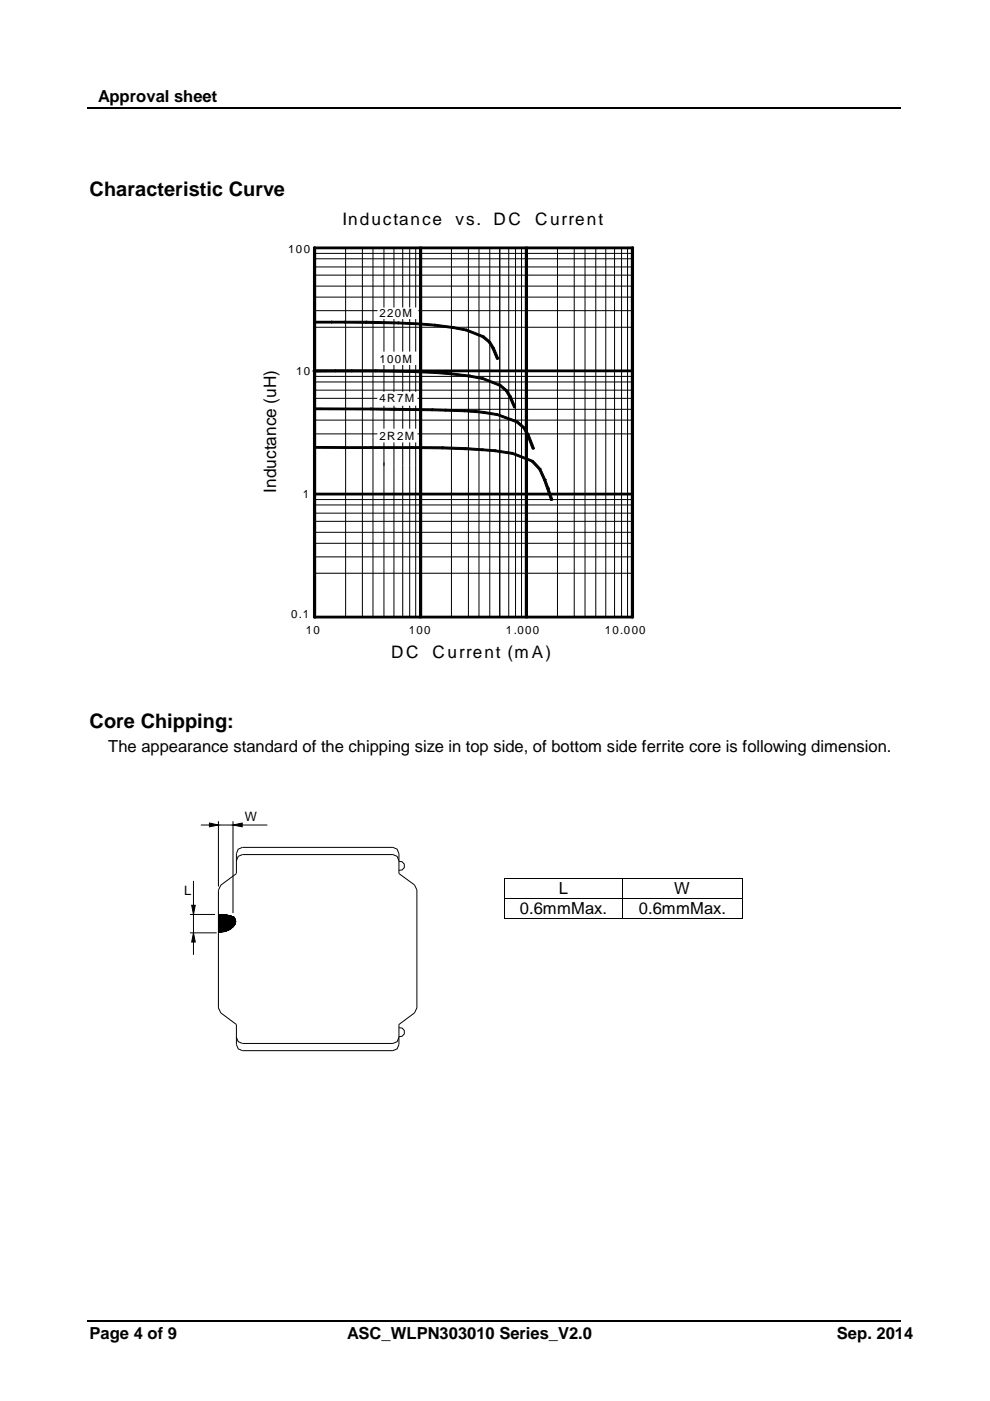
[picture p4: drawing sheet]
<svg xmlns="http://www.w3.org/2000/svg" width="210mm" height="297mm" viewBox="0 0 210 297" stroke-linecap="round" stroke-linejoin="round" font-family="sans-serif">
<path d="M18.5 23h172.5M18.5 280h172.5" fill="none" stroke="#000" stroke-width=".25"/>
<path d="M106.8 186.2h.2v.2h-.2zM106.8 190.4h.2v.1h-.2zM106.8 194.6h.2v.1h-.2zM132 186.2h.2v.2h-.2zM132 190.4h.2v.1h-.2zM132 194.6h.2v.1h-.2zM157.3 186.2h.1v.2h-.1zM157.3 190.4h.1v.1h-.1zM157.3 194.6h.1v.1h-.1z" fill="#000"/>
<g fill="none" stroke="#000" stroke-width=".21">
<path d="M66.5 52.5h.4v78.3h-.4zM66.5 52.5l.1-.1 .3 .1M66.7 52.4h67.4v.3h-67.4zM66.7 52.4l-.2 .1 .2 .2M66.7 54.9h67.4M66.7 56.6h67.4M66.7 58.3h67.4M66.7 53.7h67.4M73.3 52.5v78.3M76.8 52.5v78.3M79.1 52.5v78.3M81.4 52.5v12.7"/>
<path d="M83.5 52.5v12.7M85.4 52.5v12.7M86.9 52.5v12.7M88.1 52.5v12.7M88.9 52.5h.5v78.3h-.5zM88.9 52.5l.2-.1 .3 .1M95.7 52.5v78.3M99.3 52.5v78.3M101.6 52.5v78.3M103.8 52.5v78.3M106 52.5v78.3M107.9 52.5v78.3"/>
<path d="M109.3 52.5v78.3M110.6 52.5v78.3M111.4 52.5h.4v78.3h-.4zM111.4 52.5l.1-.1 .3 .1M118.2 52.5v78.3M121.8 52.5v78.3M124 52.5v78.3M126.3 52.5v78.3M128.4 52.5v78.3M130.3 52.5v78.3M131.8 52.5v78.3M133.1 52.5v78.3"/>
<path d="M133.9 52.5h.4v78.3h-.4zM133.9 52.5l.1-.1 .3 .1M134.1 52.4l.2 .1-.2 .2M134.1 52.5v11.1M66.6 78.4h4.5v.4l-4.5 .1zM66.6 78.4l-.2 .2 .2 .3M66.7 78.4h67.4v.4h-67.4zM66.7 68.1h3.6v.4h-3.6zM66.7 78.4l-.2 .2 .2 .2M66.7 68.1l-.2 .1 .2 .3M66.7 79.8h67.4M66.7 60.7h67.4"/>
<path d="M66.7 63h67.4M66.7 69.4h67.4M66.7 65.9h13.4M70.3 68.1h2.8v.4h-2.8zM70.3 68.1h.1M71.1 78.4h3.4v.4h-3.4zM71.1 78.4h.1M73.1 68.1h4.5v.4h-4.5zM73.1 68.1h.1M74.5 78.4h5.1v.4h-5.1zM74.5 78.4h.1M77.6 68.1l6.9 .2v.4l-6.9-.2z"/>
<path d="M77.6 68.1h.1M79.6 78.4l7.4 .2v.4l-7.4-.2zM79.6 78.4h.1M81.4 67.6v6.9M81.4 77.4v5.7M83.5 67.6v6.9M83.5 77.4v5.7M84.5 68.3l4.6 .2v.4l-4.6-.2zM84.5 68.3h.1M85.4 67.6v6.9M85.4 77.4v5.7M86.9 67.6v6.9"/>
<path d="M86.9 77.4v5.7M87 78.6l5.1 .2v.4l-5.1-.2zM87 78.6h.1M88.1 67.6v6.9M88.1 77.4v5.7M88.7 65.9h45.4M89.1 68.5l3.1 .2v.2v.2l-3.1-.2zM89.1 68.5h.1M92.1 78.8l3.3 .2v.2v.2l-3.4-.2zM92.1 78.8h.1M92.2 68.7h.1M92.2 68.7l3.9 .6v.3l-3.9-.5z"/>
<path d="M95.4 79h.1M95.5 79l4.1 .5-.1 .4-4.1-.5zM96.1 69.3h.1M96.2 69.3l2.6 .5-.1 .3-2.6-.5zM98.8 69.8h.1M98.9 69.8l3.6 1.4-.1 .4-3.7-1.5zM99.6 79.5l2.7 .6-.1 .3-2.7-.5zM99.6 79.5h.1M102.3 71.5l.3-.3 1.4 1.2-.4 .3zM102.5 71.2h.1M103.6 72.6l.4-.1 .7 1.2-.4 .1zM104 72.4v.1"/>
<path d="M104.3 73.8l.5-.1 .9 2.2-.5 .2zM104.7 73.7h.1M105.7 75.9l-.1 .3-.4-.1M134.1 78.4l.2 .2-.2 .2M134.1 66.5v.9M134.1 69.8v4.6M134.1 77.2v4.3M66.7 81h67.4M66.7 82.7h67.4M66.7 84.5h13.3M66.7 89.1h67.4M66.7 86.8h13.6"/>
<path d="M66.7 92h13.3M66.8 94.7h6.4v.4l-6.4-.1zM66.8 94.7l-.3 .1 .3 .2M66.8 86.5h11.8v.4h-11.8zM66.8 86.5l-.3 .2 .3 .2M73.2 94.7h5.5v.4h-5.5zM73.2 95.1h.1M78.6 86.5l5.1 .1v.4l-5.1-.1zM78.6 86.5h.1M78.7 94.7h8.6v.4h-8.6zM81.4 86v4.9M81.4 93.8v37"/>
<path d="M83.5 86v4.9M83.5 93.8v37M83.7 86.6l4.4 .1v.3h-4.4zM83.7 86.6h.1M85.4 86v4.9M85.4 93.8v37M86.9 86v4.9M86.9 93.8v37M87.3 94.7h6.5v.5l-6.5-.1zM87.3 94.7h.1M88.1 86.7h3.6l-.1 .4-3.5-.1zM88.1 86.7h.1"/>
<path d="M88.1 86v4.9M88.1 93.8v37M88.5 84.5h45.6M88.5 92h45.6M88.6 86.8h45.5M91.7 86.7l2.8 .1v.4l-2.9-.1zM91.7 86.7h.1M93.8 94.7l4.9 .2v.2l-.1 .2-4.8-.1zM93.8 94.7h.1M94.5 86.8l4 .1v.4l-4.1-.1zM94.5 86.8h.1M98.5 86.9l2.4 .1v.2l-.1 .3-2.4-.2z"/>
<path d="M98.5 86.9h.1M98.7 94.9l3.6 .3v.1l-.1 .2-3.6-.2zM98.7 94.9h.1M100.9 87l1.7 .2-.1 .4-1.7-.1zM100.9 87h.1M102.3 95.2l2.7 .2-.1 .4-2.7-.3zM102.3 95.2h.1M102.3 80.1h.1M102.4 80.1l3.7 1.4-.2 .4-3.7-1.5zM102.6 87.2h.1M102.6 87.2l2.9 .5-.1 .4-2.9-.5zM105 95.4l3.6 .5-.1 .4-3.6-.5z"/>
<path d="M105 95.4h.1M105.5 87.7h.1M105.5 87.7l4.2 1.5-.2 .4-4.2-1.5zM105.9 81.8l.3-.2 1.4 1.1-.4 .3zM106.1 81.5l.1 .1M107.2 82.9l.4-.1 .7 1.2-.4 .2zM107.6 82.7v.1M107.9 84.1l.5-.1 .9 2.2-.4 .2zM108.3 84h.1M108.6 95.9h.1M108.7 95.9l4.3 1.7-.2 .4-4.3-1.7zM109.3 86.2l-.1 .3-.3-.1"/>
<path d="M109.4 89.6l.4-.3 1.5 1.3-.3 .2zM109.7 89.2l.1 .1M110.9 90.8l.4-.2 .8 1.5-.4 .2zM111.3 90.6h.1M111.7 92.2h.5l1.1 2.8-.5 .1zM112.1 92.1l.1 .1M112.7 97.9l.4-.2 1.6 1.7-.4 .2zM113 97.6l.1 .1M113.3 95l-.2 .2-.3-.1M114.3 99.6l.4-.2 1 2.3-.4 .1zM114.7 99.4h.1M134.1 84.7v3.6"/>
<path d="M134.1 90.9v39.9M66.7 104.6h67.4v.3h-67.4zM66.7 104.6l-.2 .1 .2 .2M66.7 107.1h67.4M66.7 108.8h67.4M66.7 110.5h67.4M66.7 112.9h67.4M66.7 115.2h67.4M66.7 118.1h67.4M66.7 105.9h67.4M115.3 101.8l.4-.1 .7 1.8-.5 .1zM115.7 101.7h.1"/>
<path d="M115.9 103.6l.5-.1 .8 2.3-.5 .2zM116.4 103.5h.1M117.2 105.8l-.2 .3-.3-.1M134.1 104.6l.2 .1-.2 .2M66.5 130.8l.1 .2h.3v-.2M66.7 130.6h67.4v.4h-67.4zM66.7 130.6l-.2 .2 .2 .2M66.7 121.5h67.4M88.9 130.8l.2 .2h.3v-.2M111.4 130.8l.1 .2h.3v-.2M133.9 130.8l.1 .2h.3v-.2M134.1 130.6l.2 .2-.2 .2"/>
<path d="M42.6 174.9h14.1M44.4 174.5l1.9 .4-1.9 .4zM46.3 174.1v13.9M49.4 174.9l2-.4v.8zM49.4 174.1v19.5M40.3 197.8h5.6M40.3 193.9h5.3M40.6 191.9h.8l-.4 2zM41 197.8l.4 1.9h-.8zM41 186.8v15.6M46.4 193.9l1.5 .1 1.7 .4 .4 .8-.1 .7a3.6 3.6 0 0 1-3.5 1.7zM46.4 193.8v3.8l2.5-.6 .8-.8 .3-.7-.4-1-1.6-.5-1.7-.1"/>
<path d="M46.4 193.9h.1M46.4 194.2l.3-.3-.3 .4 2.5 2.6M46.4 194.6l.6-.7 2.5 2.5M46.4 194.7l.7-.8 2.4 2.5-2.4-2.5-.7 .7 2.3 2.5M46.4 196.2l2-2.1-2 2 1.3 1.4M46.4 197.4l2.9-3.1 .6 .6-2.5 2.6M46.4 197.6l3-3.2 .4 .3-2.8 2.9M46.4 197.3l.3 .3 3-3.1-3 3.1M46.4 195.8l1.5 1.6 2.1-2.1-2.1 2.1zM46.4 195.3l1.9 2 1.7-1.8M46.4 194.9l2.2 2.2 1.3-1.4M46.4 194.7l2.3 2.4 1.2-1.2"/>
<path d="M46.4 194l2.7 2.8 .5-.5M46.4 193.9l2.7 2.9-2.7-2.9M46.4 194.1l2.6 2.7M46.4 194.2l2.6 2.7-2.6-2.7M46.4 194.2l2.5 2.7M46.4 194.3l2.5 2.6-2.5-2.5M46.4 194.4l2.5 2.6M46.4 194.6l2.4 2.4M46.4 194.6l2.3 2.5M46.4 194.7l2.3 2.4-2.3-2.3M46.4 194.8l2.2 2.3M46.4 194.9l2.2 2.2"/>
<path d="M46.4 194.9l2.1 2.2M46.4 194.9l2.1 2.3M46.4 195l2.1 2.2M46.4 195.2l1.9 2.1M46.4 195.4l1.8 1.9M46.4 195.5l1.7 1.9M46.4 195.6l1.7 1.8M46.4 195.6l1.6 1.8M46.4 195.9l1.4 1.5M46.4 196.1l1.3 1.3M46.4 196.1l1.3 1.4M46.4 196.3l1.2 1.2"/>
<path d="M46.4 196.3l1.1 1.2M46.4 196.5l1 1M46.4 196.6l.9 .9M46.4 196.6l.8 1M46.4 196.7l.8 .9M46.4 196.8l.6 .8M46.4 196.9l.6 .7M46.4 197.2l.4 .4M46.4 197.3l.3 .3M46.4 197.3l.2 .3M46.4 193.9l2.8 2.8-2.8-2.8M46.5 193.9l-.1 .1 2.7 2.8"/>
<path d="M46.5 193.9l-.1 .2 2.7 2.7-2.7-2.9M46.5 193.9l2.7 2.8M46.5 193.9l-.1 .2M46.5 197.6l-.1-.2 .2 .2M46.6 193.9l-.2 .2M46.6 193.9l2.7 2.7M46.7 193.9l-.3 .3M46.7 193.9l2.6 2.7M46.7 193.9l-.3 .4M46.7 193.9l2.7 2.7-2.6-2.7M46.8 193.9l-.4 .4M46.8 193.9l-.4 .5"/>
<path d="M46.8 193.9l2.6 2.6M46.9 193.9l-.5 .5M46.9 193.9l2.5 2.6M46.9 193.9l-.5 .6 2.4 2.5 1-1M46.9 193.9l2.5 2.6-2.5-2.6-.5 .6M47.1 193.9l-.7 .8M47.2 193.9l-.8 .9M47.2 193.9l2.4 2.4M47.2 193.9l-.8 1M47.3 193.9l-.9 1M47.3 193.9l-.9 1 .9-1M47.3 193.9l2.3 2.4"/>
<path d="M47.4 197.5h.1M47.4 193.9l2.2 2.4M47.4 193.9l-1 1.1M47.4 193.9l2.3 2.3-2.2-2.3M47.5 193.9l-1.1 1.1M47.5 193.9l-1.1 1.2 2 2.1 1.6-1.5M47.5 193.9l2.2 2.3M47.5 193.9l-1.1 1.3 2 2M47.6 193.9l-1.2 1.3M47.6 193.9l2.1 2.2-.8 .8M47.6 194l2.1 2.1-2-2.1M47.7 194l-1.3 1.3"/>
<path d="M47.7 194l-1.3 1.4 1.8 1.9-1.8-1.9M47.7 194l2.1 2-2-2M47.8 197.4l-1.4-1.4 1.4 1.4M47.8 194l-1.4 1.5M47.8 194l2 2-.9 1M47.8 194l2 2M47.9 194l-1.5 1.5M47.9 194l-1.5 1.6M47.9 194l1.9 2M47.9 194l1.9 1.9-1.1 1.2M48 194l-1.6 1.7M48 197.4l-1.6-1.7 1.6 1.7"/>
<path d="M48 194l-1.6 1.7 1.6 1.7 2-2.1-1.1-1.1M48 194l1.9 1.9M48.1 194l1.8 1.8M48.1 194l-1.7 1.8M48.2 194l-1.8 1.9M48.3 194.1l1.7 1.6M48.4 194.1l-2 2.1 1.2 1.3M48.5 194.1l-2.1 2.2M48.5 194.1l1.5 1.5-1.7 1.7M48.5 194.1l1.5 1.5M48.6 194.1l-2.2 2.2M48.6 194.1l-2.2 2.3 1.1 1.1 2.4-2.5"/>
<path d="M48.6 194.1l1.4 1.4M48.6 194.1l-2.2 2.3M48.8 194.1l-2.4 2.5M48.8 194.2l-2.4 2.4 .8 1M48.8 194.2l1.2 1.2M48.9 194.2l-2.5 2.5M48.9 194.2l-2.5 2.6 .7 .8M48.9 194.2l-2.5 2.7M49 194.2l-2.6 2.8 .5 .6 2.8-2.9M49 194.2l-2.6 2.8 2.7-2.7M49 194.2l1 1M49.1 194.3l-2.7 2.8 .5 .5 2.8-3"/>
<path d="M49.1 194.3l.9 .9-2.3 2.3M49.1 194.3l.9 .8-2.3 2.4M49.1 194.3l-2.7 2.8 .4 .5M49.1 194.3l-2.7 2.9M49.1 194.3l.9 .8-2.4 2.4M49.2 194.3l-2.8 2.9M49.2 194.3l-2.8 3M49.2 194.3l-2.8 2.9 .3 .4M49.2 194.3l.7 .7M49.5 194.4l-3.1 3.2zM49.6 194.4l-3.2 3.2v-.1M49.6 194.4l-3.1 3.2"/>
<path d="M49.6 194.4l.1 .2M49.6 194.5l-3.1 3.1M49.7 194.5l-3.1 3.1M49.7 196.2l-.7 .6M49.7 194.6l-3 3M49.7 194.6l-3 3-.3-.4M49.7 194.6l-2.9 3M49.7 194.6l-.2-.2 .2 .2M49.8 194.7l-2.9 2.9M49.8 194.9l-.4-.5-3 3 .1 .2-.1-.1M49.8 194.8l-.4-.4-3 3.1M49.8 194.8l-2.7 2.8"/>
<path d="M49.8 194.8l-2.6 2.8-.8-.9M49.9 194.9l-.6-.5-2.9 3M49.9 194.9l-2.7 2.7M49.9 195.8l-1.7-1.8-1.8 1.9M49.9 195.7l-1.7-1.6-1.8 1.9M49.9 195.7l-1.6-1.6-1.9 1.9M49.9 194.9l-2.6 2.6-.9-1M49.9 195l-2.5 2.5M49.9 195l-2.4 2.5-1.1-1.2M49.9 195.7l-1.4 1.5M49.9 195.8l-1.3 1.3M50 195.5l-1.4-1.4-2.2 2.4"/>
<path d="M50 195.2l-1-1-2.6 2.7M50 195.2l-2.2 2.2M50 195.5l-1.7 1.8M50 195.7l-1.6 1.5M50 195.7l-1.5 1.5M50 195.5l-1.3-1.4-2.3 2.4M50 195.5l-1.3-1.4-2.3 2.5M50 195.4l-2 2M50 195.4l-1.9 2M50 195.4l-1.9 2-1.7-1.9M50.1 185.2v-4.2l.4-1 .9-.3h31.9l.9 .3 .4 1v4.2l3.3 2.4 .5 1.1v25l-.5 1.1-3.3 2.4v4.2l-.4 1-.9 .4h-31.9l-.9-.4-.4-1v-4.2l-3.3-2.4-.5-1.1v-25l.5-1 3.3-2.4M50.1 182.5l.4-.9 .9-.4h31.9l.9 .4 .4 .9"/>
<path d="M84.6 182.6l.7 .1 .4 .5v.7l-.4 .5-.7 .1M106.9 186.4v4M106.9 190.5v4.1M107 186.3h25M107 190.5h25M107 194.6h25M132.1 186.4v4M132.1 190.5v4.1M132.2 186.3h25.1M132.2 190.5h25.1M132.2 194.6h25.1M157.4 186.4v4"/>
<path d="M157.4 190.5v4.1M50.1 219.9l.4 1 .9 .3h31.9l.9-.3 .4-1M84.6 217.9l.7 .1 .4 .5v.7l-.4 .5-.7 .1"/>
</g>
<g fill="#000">
<path d="M77.6 68.1l6.9 .2v.4l-6.9-.2zM79.6 78.4l7.4 .2v.4l-7.4-.2zM84.5 68.3l4.6 .2v.4l-4.6-.2zM87 78.6l5.1 .2v.4l-5.1-.2zM92.2 68.7v.2zM95.4 79v.2zM96.1 69.3v.1zM98.8 69.8v.1zM99.6 79.5l-.1 .2zM102.5 71.2l-.1 .2zM103.8 72.6l.2-.2zM104.5 73.7h.3z"/>
<path d="M78.6 86.5l5.1 .1v.4l-5.1-.1zM83.7 86.6l4.4 .1v.3h-4.4zM91.7 86.7l-.1 .2zM87.3 94.7h6.5v.5l-6.5-.1zM102.3 80.1v.1zM102.6 87.2v.2zM105 95.4l-.1 .2zM105.5 87.7l-.1 .2zM106.1 81.5l-.1 .2zM107.4 82.8h.2zM108.1 84.1l.3-.1zM108.6 95.9v.2z"/>
<path d="M111.1 90.7l.2-.1zM111.9 92.2h.3zM113 97.6l-.1 .2zM114.5 99.5l.2-.1zM115.5 101.8l.2-.1zM116.2 103.5h.2zM66.5 52.5h.4v78.3h-.4zM88.9 52.5h.5v78.3h-.5zM111.4 52.5h.4v78.3h-.4zM133.9 52.5h.4v78.3h-.4zM44.4 174.5l1.9 .4-1.9 .4zM49.4 174.9l2-.4v.8z"/>
<path d="M41 197.8l.4 1.9h-.8zM40.6 191.9h.8l-.4 2z"/>
<path d="M66.5 52.5l.3-.1 .1 .1z" fill-rule="evenodd"/>
<path d="M66.5 52.5l.2-.1v.3h-.2z" fill-rule="evenodd"/>
<path d="M88.9 52.5l.3-.1 .2 .1z" fill-rule="evenodd"/>
<path d="M111.4 52.5l.3-.1 .1 .1z" fill-rule="evenodd"/>
<path d="M134.1 52.4l.2 .1-.1 .2z" fill-rule="evenodd"/>
<path d="M133.9 52.4h.3l.1 .1h-.4z" fill-rule="evenodd"/>
<path d="M66.4 78.5l.2-.1v.5l-.2-.1z" fill-rule="evenodd"/>
<path d="M66.5 78.5l.2-.1v.4l-.2-.1z" fill-rule="evenodd"/>
<path d="M66.5 68.2l.2-.1v.4z" fill-rule="evenodd"/>
<path d="M70.3 68.1v.2z" fill-rule="evenodd"/>
<path d="M71.1 78.4v.3z" fill-rule="evenodd"/>
<path d="M73.1 68.1v.2z" fill-rule="evenodd"/>
<path d="M74.5 78.4v.2z" fill-rule="evenodd"/>
<path d="M77.6 68.1v.2z" fill-rule="evenodd"/>
<path d="M79.6 78.4v.3z" fill-rule="evenodd"/>
<path d="M84.5 68.3v.2z" fill-rule="evenodd"/>
<path d="M87 78.6v.1z" fill-rule="evenodd"/>
<path d="M89.1 68.5v.2z" fill-rule="evenodd"/>
<path d="M92.1 78.8v.2z" fill-rule="evenodd"/>
<path d="M89.1 68.5l3.1 .2v.2v.2l-3.1-.2z" fill-rule="evenodd"/>
<path d="M92.1 78.8l3.3 .2v.2v.2l-3.4-.2z" fill-rule="evenodd"/>
<path d="M92.2 68.7l3.9 .6v.3l-3.9-.5z" fill-rule="evenodd"/>
<path d="M96.2 69.3l2.6 .5-.1 .3-2.6-.5z" fill-rule="evenodd"/>
<path d="M95.5 79l4.1 .5-.1 .4-4.1-.5z" fill-rule="evenodd"/>
<path d="M98.9 69.8l3.6 1.4-.1 .4-3.7-1.5z" fill-rule="evenodd"/>
<path d="M102.3 71.5l.3-.3 1.4 1.2-.4 .3z" fill-rule="evenodd"/>
<path d="M103.6 72.6l.4-.1 .7 1.2-.4 .1z" fill-rule="evenodd"/>
<path d="M104.3 73.8l.5-.1 .9 2.2-.5 .2z" fill-rule="evenodd"/>
<path d="M105.2 76.1l.5-.2-.1 .3z" fill-rule="evenodd"/>
<path d="M134.1 78.4l.2 .2-.1 .2h-.1z" fill-rule="evenodd"/>
<path d="M66.5 94.7h.3v.3h-.3z" fill-rule="evenodd"/>
<path d="M66.6 86.6l.2-.1v.4l-.2-.1z" fill-rule="evenodd"/>
<path d="M73.2 94.9v.2z" fill-rule="evenodd"/>
<path d="M78.6 86.5v.2z" fill-rule="evenodd"/>
<path d="M83.7 86.6v.2z" fill-rule="evenodd"/>
<path d="M87.3 94.7v.2z" fill-rule="evenodd"/>
<path d="M88.1 86.7v.1z" fill-rule="evenodd"/>
<path d="M93.8 94.7v.3z" fill-rule="evenodd"/>
<path d="M94.5 86.8v.2z" fill-rule="evenodd"/>
<path d="M91.7 86.7l2.8 .1v.4l-2.9-.1z" fill-rule="evenodd"/>
<path d="M98.5 86.9v.2z" fill-rule="evenodd"/>
<path d="M94.5 86.8l4 .1v.4l-4.1-.1z" fill-rule="evenodd"/>
<path d="M93.8 94.7l4.9 .2v.2l-.1 .2-4.8-.1z" fill-rule="evenodd"/>
<path d="M98.7 94.9v.2z" fill-rule="evenodd"/>
<path d="M98.5 86.9l2.4 .1v.2l-.1 .3-2.4-.2z" fill-rule="evenodd"/>
<path d="M100.9 87v.2z" fill-rule="evenodd"/>
<path d="M98.7 94.9l3.6 .3v.1l-.1 .2-3.6-.2z" fill-rule="evenodd"/>
<path d="M99.6 79.5l2.7 .6-.1 .3-2.7-.5z" fill-rule="evenodd"/>
<path d="M102.3 95.2v.1z" fill-rule="evenodd"/>
<path d="M100.9 87l1.7 .2-.1 .4-1.7-.1z" fill-rule="evenodd"/>
<path d="M102.3 95.2l2.7 .2-.1 .4-2.7-.3z" fill-rule="evenodd"/>
<path d="M102.6 87.2l2.9 .5-.1 .4-2.9-.5z" fill-rule="evenodd"/>
<path d="M102.4 80.1l3.7 1.4-.2 .4-3.7-1.5z" fill-rule="evenodd"/>
<path d="M105.9 81.8l.3-.2 1.4 1.1-.4 .3z" fill-rule="evenodd"/>
<path d="M107.2 82.9l.4-.1 .7 1.2-.4 .2z" fill-rule="evenodd"/>
<path d="M105 95.4l3.6 .5-.1 .4-3.6-.5z" fill-rule="evenodd"/>
<path d="M107.9 84.1l.5-.1 .9 2.2-.4 .2z" fill-rule="evenodd"/>
<path d="M108.9 86.4l.4-.2-.1 .3z" fill-rule="evenodd"/>
<path d="M105.5 87.7l4.2 1.5-.2 .4-4.2-1.5z" fill-rule="evenodd"/>
<path d="M109.7 89.2l-.1 .2z" fill-rule="evenodd"/>
<path d="M109.4 89.6l.4-.3 1.5 1.3-.3 .2z" fill-rule="evenodd"/>
<path d="M110.9 90.8l.4-.2 .8 1.5-.4 .2z" fill-rule="evenodd"/>
<path d="M108.7 95.9l4.3 1.7-.2 .4-4.3-1.7z" fill-rule="evenodd"/>
<path d="M111.7 92.2h.5l1.1 2.8-.5 .1z" fill-rule="evenodd"/>
<path d="M112.8 95.1l.5-.1-.2 .2z" fill-rule="evenodd"/>
<path d="M112.7 97.9l.4-.2 1.6 1.7-.4 .2z" fill-rule="evenodd"/>
<path d="M66.5 104.6h.2v.3h-.2z" fill-rule="evenodd"/>
<path d="M114.3 99.6l.4-.2 1 2.3-.4 .1z" fill-rule="evenodd"/>
<path d="M115.3 101.8l.4-.1 .7 1.8-.5 .1z" fill-rule="evenodd"/>
<path d="M115.9 103.6l.5-.1 .8 2.3-.5 .2z" fill-rule="evenodd"/>
<path d="M116.7 106l.5-.2-.2 .3z" fill-rule="evenodd"/>
<path d="M134.1 104.6l.2 .1-.1 .2z" fill-rule="evenodd"/>
<path d="M66.5 130.7l.2-.1v.4l-.2-.1z" fill-rule="evenodd"/>
<path d="M66.5 130.8h.4v.1l-.3 .1z" fill-rule="evenodd"/>
<path d="M88.9 130.8l.5 .1-.3 .1z" fill-rule="evenodd"/>
<path d="M111.4 130.8h.4v.1l-.3 .1z" fill-rule="evenodd"/>
<path d="M134.1 130.6l.2 .2-.1 .2z" fill-rule="evenodd"/>
<path d="M133.9 130.8l.4 .1-.3 .1z" fill-rule="evenodd"/>
</g>
<path d="M66.7 52.6h67.4M66.7 78.6h67.4M66.7 68.3h6.4M73.2 94.9h14.1M66.7 104.8h67.4M66.7 130.8h67.4" fill="none" stroke="#000" stroke-width=".38"/>
<path d="M66.6 78.7h4.5M73.1 68.3h4.5M66.8 94.9h6.4M66.8 86.7h11.8M88.1 86.9h3.6" fill="none" stroke="#000" stroke-width=".42"/>
<g font-size="4.2">
<text x="19" y="41.5">Characteristic Curve</text>
<text x="19" y="154.3">Core Chipping:</text>
</g>
<g font-size="3.6">
<text x="72.6" y="47.8">Inductance</text>
<text x="96.6" y="47.8">vs.</text>
<text x="104.6" y="47.8">DC</text>
<text x="113.5" y="47.8">Current</text>
<text x="58.5" y="104.4" transform="rotate(-90 58.5 104.4)">Inductance (uH)</text>
<text x="82.9" y="139.5">DC</text>
<text x="91.7" y="139.5">Current (m A)</text>
</g>
<g font-size="3.5">
<text x="20.8" y="21.7">Approval sheet</text>
<text x="22.9" y="159.5">The appearance standard of the chipping size in top side, of bottom side ferrite core is following dimension.</text>
<text x="118.5" y="189.6">L</text>
<text x="143" y="189.6">W</text>
<text x="110.2" y="193.8">0.6mmMax.</text>
<text x="135.5" y="193.8">0.6mmMax.</text>
<text x="19" y="283.8">Page 4 of 9</text>
<text x="73.6" y="283.8">ASC_WLPN303010 Series_V2.0</text>
<text x="177.5" y="283.8">Sep. 2014</text>
</g>
<g font-size="2.7">
<text x="51.9" y="174">W</text>
<text x="39.1" y="189.8">L</text>
</g>
<g font-size="2.4">
<text x="61.1" y="53.6">100</text>
<text x="80.5" y="67.3">220M</text>
<text x="80.5" y="77">100M</text>
<text x="62.8" y="79.5">10</text>
<text x="80.5" y="85.3">4R7M</text>
<text x="80.5" y="93.2">2R2M</text>
<text x="64.2" y="105.7">1</text>
<text x="61.7" y="131.1">0.1</text>
<text x="64.8" y="134.4">10</text>
<text x="86.7" y="134.4">100</text>
<text x="107.3" y="134.4">1.000</text>
<text x="128.2" y="134.4">10.000</text>
</g>
</svg>
